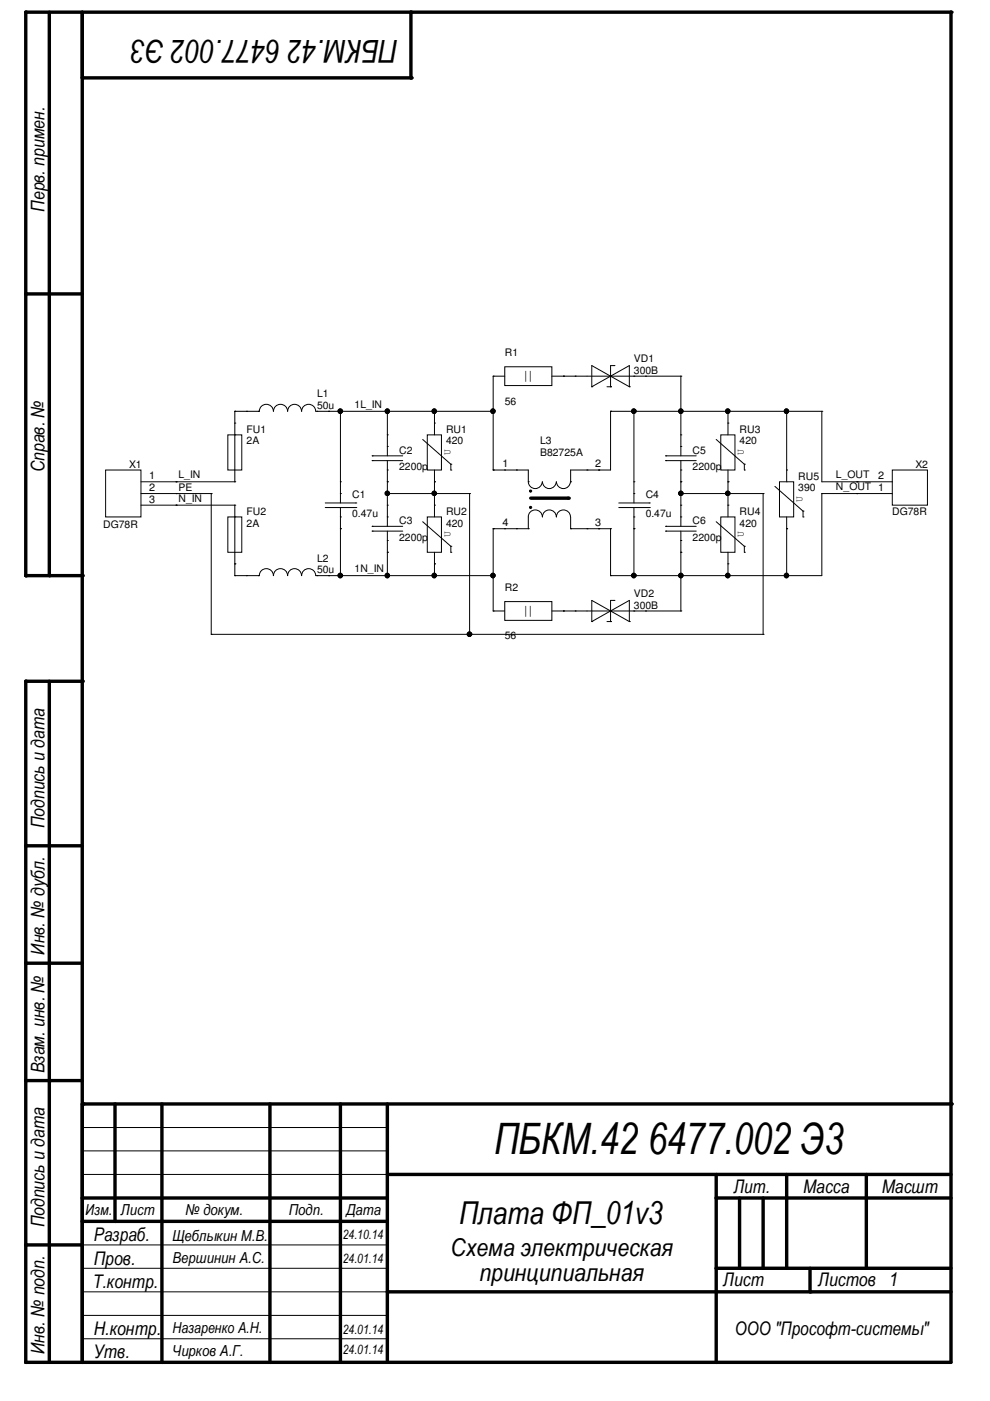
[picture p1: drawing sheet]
<svg xmlns="http://www.w3.org/2000/svg" width="210mm" height="297mm" viewBox="0 0 210 297" stroke-linecap="round" stroke-linejoin="round" font-family="sans-serif">
<g fill="none" stroke="#000" stroke-width=".72">
<path d="M10.5 2.6v119.4M17.4 2.6v286.2M87.1 2.6v13.9h-69.7M5.5 62.3h11.9M112.5 105.6h8M17.4 122h-11.9v-119.4h196.1v286.2h-196.1v-144.4h11.9M10.5 144.4v144.4M5.5 179.3h11.9M5.5 204.2h11.9M5.5 229.1h11.9M17.7 234.1h183.9M24.4 234.1v24.9"/>
<path d="M34.3 234.1v54.7M57.2 234.1v54.7M72.2 234.1v54.7M82.1 234.1v54.7M17.4 254h64.7M17.4 259h64.7M82.1 249h119.5M151.8 254h49.8M151.8 249v39.8M156.8 254v14.9M161.8 254v14.9M166.8 249v19.9"/>
<path d="M183.7 249v19.9M5.5 263.9h11.9M82.1 273.9h119.5M151.8 268.9h49.8M171.7 268.9v5"/>
</g>
<g fill="#000">
<circle cx="5.5" cy="2.6" r=".36"/>
<circle cx="17.4" cy="16.5" r=".36"/>
<circle cx="87.1" cy="16.5" r=".36"/>
<circle cx="87.1" cy="2.6" r=".36"/>
<circle cx="201.6" cy="2.6" r=".36"/>
<circle cx="5.5" cy="62.3" r=".36"/>
<circle cx="120.5" cy="105.6" r=".36"/>
<circle cx="5.5" cy="122" r=".36"/>
<circle cx="10.5" cy="122" r=".36"/>
<circle cx="17.4" cy="122" r=".36"/>
<circle cx="5.5" cy="144.4" r=".36"/>
<circle cx="17.4" cy="144.4" r=".36"/>
<circle cx="5.5" cy="179.3" r=".36"/>
<circle cx="5.5" cy="204.2" r=".36"/>
<circle cx="5.5" cy="229.1" r=".36"/>
<circle cx="17.4" cy="234.1" r=".36"/>
<circle cx="17.7" cy="234.1" r=".36"/>
<circle cx="201.6" cy="234.1" r=".36"/>
<circle cx="17.4" cy="259" r=".36"/>
<circle cx="17.4" cy="254" r=".36"/>
<circle cx="24.4" cy="259" r=".36"/>
<circle cx="82.1" cy="249" r=".36"/>
<circle cx="151.8" cy="254" r=".36"/>
<circle cx="5.5" cy="263.9" r=".36"/>
<circle cx="82.1" cy="273.9" r=".36"/>
<circle cx="151.8" cy="268.9" r=".36"/>
<circle cx="156.8" cy="268.9" r=".36"/>
<circle cx="161.8" cy="268.9" r=".36"/>
<circle cx="166.8" cy="268.9" r=".36"/>
<circle cx="171.7" cy="273.9" r=".36"/>
<circle cx="183.7" cy="268.9" r=".36"/>
<circle cx="5.5" cy="288.8" r=".36"/>
<circle cx="10.5" cy="288.8" r=".36"/>
<circle cx="17.4" cy="288.8" r=".36"/>
<circle cx="34.3" cy="288.8" r=".36"/>
<circle cx="57.2" cy="288.8" r=".36"/>
<circle cx="72.2" cy="288.8" r=".36"/>
<circle cx="82.1" cy="288.8" r=".36"/>
<circle cx="151.8" cy="288.8" r=".36"/>
</g>
<g fill="none" stroke="#000" stroke-width=".21">
<path d="M104.6 79.8h.1M104.6 79.8h2.4M104.6 79.8v19.9M107 77.8h10v3.9h-10zM117 79.8h27.4M119.5 79.8h.1M122 79.8h.1M129.5 79.8h.1M130.2 77.5h.1M130.2 77.5h-.7v4.5M134.4 79.8h.1M136.9 79.8h.1"/>
<path d="M144.4 79.8h.1M144.4 79.8v16.8M22.4 99.7h7.5v9.9h-7.5zM48.3 92.2h3v7.5h-3zM49.8 87.2h5.2a1.48 1.48 0 0 1 1.5-1.5 1.48 1.48 0 0 1 1.5 1.5M49.8 92.2h.1M49.8 89.7h.1M49.8 87.2h.1M49.8 87.2v15M52.3 87.2h.1M54.8 87.2h.1M58 87.2a1.48 1.48 0 0 1 1.5-1.5 1.48 1.48 0 0 1 1.5 1.5"/>
<path d="M61 87.2a1.46 1.46 0 0 1 1.5-1.5 1.46 1.46 0 0 1 1.4 1.5M64 87.2a1.48 1.48 0 0 1 1.4-1.5 1.48 1.48 0 0 1 1.5 1.5h37.7M67.2 87.2h.1M69.7 87.2h.1M72.2 87.2h.1M72.2 87.2v19.4M78.9 97.7h.1M78.9 96.6h.1M78.9 97.7h6.5M78.9 96.6h6.5M82.1 99.7h.1M82.1 94.7h.1"/>
<path d="M82.1 92.2h.1M82.1 87.2h.1M82.1 87.2v9.4M82.1 97.7v13.9M89.6 93.2l6 5.2M90.6 92.2h3v7.5h-3zM92.1 89.7h.1M92.1 87.2h.1M92.1 87.2v5M92.1 99.7v9.9M95.6 98.4h.1M95.6 99.7h.1"/>
<path d="M95.6 98.4v1.3M104.6 99.7h.1M104.6 87.2h.1M104.6 99.7h7.4v2.5M107 99.7h.1M109.5 99.7h.1M124.5 99.7h.1M125.5 82h.1M125.5 82v-4.5l7.9 4.5M125.5 82l7.9-4.5v4.5M127 99.7h.1M128.7 82h.8"/>
<path d="M129.5 82h.1M129.5 87.2h.1M129.5 87.2v12.5h-8.5v2.5M129.5 87.2h44.7M133.4 82h.1M134.4 87.2h.1M134.4 87.2v19.4M141.1 97.7h.1M141.1 96.6h.1M141.1 97.7h6.5M141.1 96.6h6.5M144.4 99.7h.1"/>
<path d="M144.4 94.7h.1M144.4 92.2h.1M144.4 87.2h.1M144.4 97.7v13.9M151.8 93.2l6 5.2M152.8 92.2h3v7.5h-3zM154.3 89.7h.1M154.3 87.2h.1M154.3 87.2v5M154.3 99.7v9.9M157.8 98.4h.1M157.8 99.7h.1"/>
<path d="M157.8 98.4v1.3M166.8 99.7h.1M166.8 87.2h.1M166.8 87.2v15M174.2 87.2h.1M174.2 87.2v15h15M189.2 99.7h7.4v7.4h-7.4zM29.9 102.2h19.9M29.9 104.6h14.9M29.9 107.1h19.9M37.3 102.2h.1M37.3 104.6h.1"/>
<path d="M37.3 107.1h.1M44.8 104.6h.1M44.8 104.6v29.9M48.3 109.6h3v7.5h-3zM49.8 102.2h.1M49.8 109.6h.1M49.8 119.5h.1M49.8 107.1h.1M49.8 107.1v14.9M69 106.6h6.4M69 107.6h6.4M72.2 104.6h.1"/>
<path d="M72.2 109.6h.1M72.2 112.1h.1M72.2 102.2h.1M72.2 107.6v14.4M75.4 106.6h.1M75.4 107.6h.1M78.9 112.6h.1M78.9 111.6h.1M78.9 112.6h6.5M78.9 111.6h6.5M82.1 114.6h.1M82.1 109.6h.1"/>
<path d="M82.1 107.1h.1M82.1 117.1h.1M82.1 102.2h.1M82.1 104.6h.1M82.1 104.6h17.5M82.1 112.6v9.4M89.6 110.6l6 5.2M90.6 109.6h3v7.5h-3zM92.1 102.2h.1M92.1 119.5h.1M92.1 107.1h.1M92.1 104.6h.1"/>
<path d="M92.1 117.1v4.9M95.6 115.8h.1M95.6 117.1h.1M95.6 115.8v1.3M99.6 104.6h.1M99.6 104.6v29.9M104.6 112.1h.1M104.6 112.1h7.4M104.6 112.1v17.4M107 112.1h.1M109.5 112.1h.1M112 102.2a1.48 1.48 0 0 0 1.5 1.4 1.48 1.48 0 0 0 1.5-1.4"/>
<path d="M112 102.2h.1M112 112.1h.1M112.3 103.9h.4v.4h-.4zM112.3 107.4h.4v.3h-.4zM115 109.6a1.48 1.48 0 0 0-1.5-1.5 1.48 1.48 0 0 0-1.5 1.5v2.5M115 102.2a1.46 1.46 0 0 0 1.5 1.4 1.46 1.46 0 0 0 1.4-1.4M115 109.6a1.46 1.46 0 0 1 1.5-1.5 1.46 1.46 0 0 1 1.4 1.5M118 102.2a1.48 1.48 0 0 0 1.5 1.4 1.48 1.48 0 0 0 1.4-1.4M118 109.6a1.48 1.48 0 0 1 1.5-1.5 1.48 1.48 0 0 1 1.4 1.5M121 102.2h.1M121 112.1h.1M121 109.6v2.5"/>
<path d="M121 112.1h8.5M124.5 112.1h.1M127 112.1h.1M129.5 112.1h.1M129.5 112.1v9.9M131.2 106.6h6.5M131.2 107.6h6.5M134.4 104.6h.1M134.4 109.6h.1M134.4 112.1h.1M134.4 102.2h.1M134.4 107.6v14.4"/>
<path d="M137.7 106.6h.1M137.7 107.6h.1M141.1 112.6h.1M141.1 111.6h.1M141.1 112.6h6.5M141.1 111.6h6.5M144.4 114.6h.1M144.4 109.6h.1M144.4 107.1h.1M144.4 117.1h.1M144.4 102.2h.1M144.4 104.6h.1"/>
<path d="M144.4 112.6v16.9M144.4 104.6h17.4M151.8 110.6l6 5.2M152.8 109.6h3v7.5h-3zM154.3 102.2h.1M154.3 119.5h.1M154.3 107.1h.1M154.3 104.6h.1M154.3 117.1v4.9M157.8 115.8h.1M157.8 117.1h.1M157.8 115.8v1.3"/>
<path d="M161.8 104.6h.1M161.8 104.6v29.9M164.3 103.1l6 5.3M165.3 102.2h3v7.4h-3zM166.8 112.1h.1M166.8 109.6v12.4M170.3 108.4h.1M170.3 109.6h.1M170.3 108.4v1.2M174.2 104.6h.1M174.2 104.6h15M174.2 104.6v17.4h-44.7"/>
<path d="M181.7 104.6h.1M181.7 102.2h.1M44.8 134.5h.1M44.8 134.5h117M49.8 122h5.2a1.48 1.48 0 0 1 1.5-1.4 1.48 1.48 0 0 1 1.5 1.4M49.8 122h.1M52.3 122h.1M54.8 122h.1M58 122a1.48 1.48 0 0 1 1.5-1.4 1.48 1.48 0 0 1 1.5 1.4M61 122a1.46 1.46 0 0 1 1.5-1.4 1.46 1.46 0 0 1 1.4 1.4M64 122a1.48 1.48 0 0 1 1.4-1.4 1.48 1.48 0 0 1 1.5 1.4h37.7M67.2 122h.1"/>
<path d="M69.7 122h.1M72.2 122h.1M82.1 122h.1M92.1 122h.1M104.6 129.5h.1M104.6 122h.1M104.6 129.5h2.4M107 127.6h10v3.9h-10zM117 129.5h27.4M119.5 129.5h.1M122 129.5h.1M125.5 131.8h.1"/>
<path d="M125.5 131.8v-4.5l7.9 4.5M128.7 131.8h.8M129.5 129.5h.1M129.5 131.8h.1M129.5 122h.1M129.5 129.5l-4 2.3M129.5 129.5l3.9-2.2v4.5M130.2 127.3h.1M130.2 127.3h-.7v4.5M133.4 131.8h.1M134.4 129.5h.1M136.9 129.5h.1"/>
<path d="M144.4 122h.1M144.4 129.5h.1M154.3 122h.1M161.8 134.5h.1M166.8 122h.1M17.4 239.1h.1M17.4 234.8h.1M17.4 239.1h64.7M17.4 234.3v.5M17.4 244h.1M17.4 249h.1M17.4 244h64.7"/>
<path d="M17.4 249h64.7M17.4 273.9h.1M17.4 278.9h.1M17.4 268.9h.1M17.4 263.9h.1M17.4 273.9h64.7M17.4 278.9h64.7M17.4 268.9h64.7M17.4 263.9h64.7M17.4 283.8h.1M17.4 283.8h64.7"/>
<circle cx="72.2" cy="87.2" r=".49"/>
<circle cx="82.1" cy="87.2" r=".48"/>
<circle cx="92.1" cy="87.2" r=".48"/>
<circle cx="104.5" cy="87.2" r=".48"/>
<circle cx="134.4" cy="87.2" r=".49"/>
<circle cx="144.3" cy="87.2" r=".48"/>
<circle cx="154.3" cy="87.2" r=".48"/>
<circle cx="166.7" cy="87.2" r=".48"/>
<circle cx="82.1" cy="104.6" r=".47"/>
<circle cx="92.1" cy="104.6" r=".47"/>
<circle cx="144.3" cy="104.6" r=".47"/>
<circle cx="154.3" cy="104.6" r=".47"/>
<circle cx="72.2" cy="122" r=".49"/>
<circle cx="82.1" cy="122" r=".48"/>
<circle cx="92.1" cy="122" r=".48"/>
<circle cx="99.5" cy="134.5" r=".49"/>
<circle cx="104.5" cy="122" r=".48"/>
<circle cx="134.4" cy="122" r=".49"/>
<circle cx="144.3" cy="122" r=".48"/>
<circle cx="154.3" cy="122" r=".48"/>
<circle cx="166.7" cy="122" r=".48"/>
</g>
<g fill="#000">
<path d="M112.3 103.9h.4v.4h-.4z" fill-rule="evenodd"/>
<path d="M112.3 107.4h.4v.3h-.4z" fill-rule="evenodd"/>
<circle cx="72.2" cy="87.2" r=".49"/>
<circle cx="82.1" cy="87.2" r=".48"/>
<circle cx="92.1" cy="87.2" r=".48"/>
<circle cx="104.5" cy="87.2" r=".48"/>
<circle cx="134.4" cy="87.2" r=".49"/>
<circle cx="144.3" cy="87.2" r=".48"/>
<circle cx="154.3" cy="87.2" r=".48"/>
<circle cx="166.7" cy="87.2" r=".48"/>
<circle cx="82.1" cy="104.6" r=".47"/>
<circle cx="92.1" cy="104.6" r=".47"/>
<circle cx="144.3" cy="104.6" r=".47"/>
<circle cx="154.3" cy="104.6" r=".47"/>
<circle cx="72.2" cy="122" r=".49"/>
<circle cx="82.1" cy="122" r=".48"/>
<circle cx="92.1" cy="122" r=".48"/>
<circle cx="99.5" cy="134.5" r=".49"/>
<circle cx="104.5" cy="122" r=".48"/>
<circle cx="134.4" cy="122" r=".49"/>
<circle cx="144.3" cy="122" r=".48"/>
<circle cx="154.3" cy="122" r=".48"/>
<circle cx="166.7" cy="122" r=".48"/>
</g>
<text font-size="9.2" x="104.8" y="244.8">ПБКМ.42 6477.002 Э3</text>
<g font-size="6.7">
<text x="84.4" y="8.4" transform="rotate(-180 84.4 8.4)">ПБКМ.42 6477.002 Э3</text>
<text x="97.4" y="259.5">Плата ФП_01v3</text>
</g>
<g font-size="5.2">
<text x="95.5" y="266.3">Схема электрическая</text>
<text x="101.6" y="271.6">принципиальная</text>
</g>
<g font-size="4">
<text x="9.4" y="44.9" transform="rotate(-90 9.4 44.9)">Перв. примен.</text>
<text x="9.4" y="100.2" transform="rotate(-90 9.4 100.2)">Справ. №</text>
<text x="9.4" y="175.6" transform="rotate(-90 9.4 175.6)">Подпись и дата</text>
<text x="9.4" y="202.4" transform="rotate(-90 9.4 202.4)">Инв. № дубл.</text>
<text x="9.4" y="227.6" transform="rotate(-90 9.4 227.6)">Взам. инв. №</text>
<text x="155.6" y="253">Лит.</text>
<text x="170.3" y="253">Масса</text>
<text x="186.9" y="253">Масшт</text>
<text x="9.4" y="260.2" transform="rotate(-90 9.4 260.2)">Подпись и дата</text>
<text x="19.9" y="263.2">Разраб.</text>
<text x="19.9" y="268.2">Пров.</text>
<text x="19.7" y="273.1">Т.контр.</text>
<text x="153.3" y="272.6">Лист</text>
<text x="173.5" y="272.6">Листов</text>
<text x="188.5" y="272.6">1</text>
<text x="9.4" y="287.1" transform="rotate(-90 9.4 287.1)">Инв. № подп.</text>
<text x="19.9" y="283.1">Н.контр.</text>
<text x="19.9" y="287.8">Утв.</text>
<text x="155.8" y="283.1">ООО &quot;Прософт-системы&quot;</text>
</g>
<g font-size="3.2">
<text x="110.5" y="80.5">||</text>
<text x="110.5" y="130.3">||</text>
<text x="18.2" y="257.5">Изм.</text>
<text x="25.7" y="257.5">Лист</text>
<text x="39.3" y="257.5">№ докум.</text>
<text x="61.2" y="257.5">Подп.</text>
<text x="73.4" y="257.5">Дата</text>
<text x="36.6" y="263">Щеблыкин М.В.</text>
<text x="36.6" y="267.7">Вершинин А.С.</text>
<text x="36.6" y="282.7">Назаренко А.Н.</text>
<text x="36.6" y="287.4">Чирков А.Г.</text>
</g>
<g font-size="2.7">
<text x="72.7" y="262.8">24.10.14</text>
<text x="72.7" y="267.7">24.01.14</text>
<text x="72.7" y="282.9">24.01.14</text>
<text x="72.7" y="287.1">24.01.14</text>
</g>
<g font-size="2.2">
<text x="107" y="75.6">R1</text>
<text x="134.4" y="76.8">VD1</text>
<text x="134.4" y="79.3">300B</text>
<text x="67.2" y="84.2">L1</text>
<text x="67.2" y="86.7">50u</text>
<text x="75.2" y="86.5">1L_IN</text>
<text x="107" y="85.8">56</text>
<text x="52.3" y="91.7">FU1</text>
<text x="52.3" y="94.2">2A</text>
<text x="94.6" y="91.7">RU1</text>
<text x="94.6" y="94.2">420</text>
<text x="114.5" y="94.2">L3</text>
<text x="156.8" y="91.7">RU3</text>
<text x="156.8" y="94.2">420</text>
<text x="27.4" y="99.2">X1</text>
<text x="31.6" y="101.6">1</text>
<text x="37.8" y="101.4">L_IN</text>
<text x="84.6" y="96.2">C2</text>
<text x="84.6" y="99.7">2200p</text>
<text x="95.5" y="96.4" transform="rotate(-90 95.5 96.4)">U</text>
<text x="106.5" y="99.1">1</text>
<text x="114.5" y="96.7">B82725A</text>
<text x="126.2" y="99.1">2</text>
<text x="146.9" y="96.2">C5</text>
<text x="146.9" y="99.7">2200p</text>
<text x="157.7" y="96.4" transform="rotate(-90 157.7 96.4)">U</text>
<text x="169.2" y="101.7">RU5</text>
<text x="177.2" y="101.4">L_OUT</text>
<text x="186.2" y="101.6">2</text>
<text x="194.1" y="99.2">X2</text>
<text x="31.6" y="104.1">2</text>
<text x="31.6" y="106.6">3</text>
<text x="37.8" y="106.4">N_IN</text>
<text x="37.8" y="104.1">PE</text>
<text x="74.7" y="105.7">C1</text>
<text x="136.9" y="105.7">C4</text>
<text x="169.2" y="104.2">390</text>
<text x="170.2" y="106.4" transform="rotate(-90 170.2 106.4)">U</text>
<text x="177.2" y="103.9">N_OUT 1</text>
<text x="21.9" y="111.9">DG78R</text>
<text x="52.3" y="109.1">FU2</text>
<text x="52.3" y="111.6">2A</text>
<text x="74.7" y="109.6">0.47u</text>
<text x="84.6" y="111.1">C3</text>
<text x="94.6" y="109.1">RU2</text>
<text x="94.6" y="111.6">420</text>
<text x="95.5" y="113.8" transform="rotate(-90 95.5 113.8)">U</text>
<text x="106.5" y="111.5">4</text>
<text x="126.2" y="111.5">3</text>
<text x="136.9" y="109.6">0.47u</text>
<text x="146.9" y="111.1">C6</text>
<text x="156.8" y="109.1">RU4</text>
<text x="156.8" y="111.6">420</text>
<text x="157.7" y="113.8" transform="rotate(-90 157.7 113.8)">U</text>
<text x="189.2" y="109.1">DG78R</text>
<text x="67.2" y="119.1">L2</text>
<text x="84.6" y="114.6">2200p</text>
<text x="146.9" y="114.6">2200p</text>
<text x="67.2" y="121.6">50u</text>
<text x="75.2" y="121.3">1N_IN</text>
<text x="107" y="125.3">R2</text>
<text x="134.4" y="126.6">VD2</text>
<text x="134.4" y="129.1">300B</text>
<text x="107" y="135.6">56</text>
</g>
</svg>
